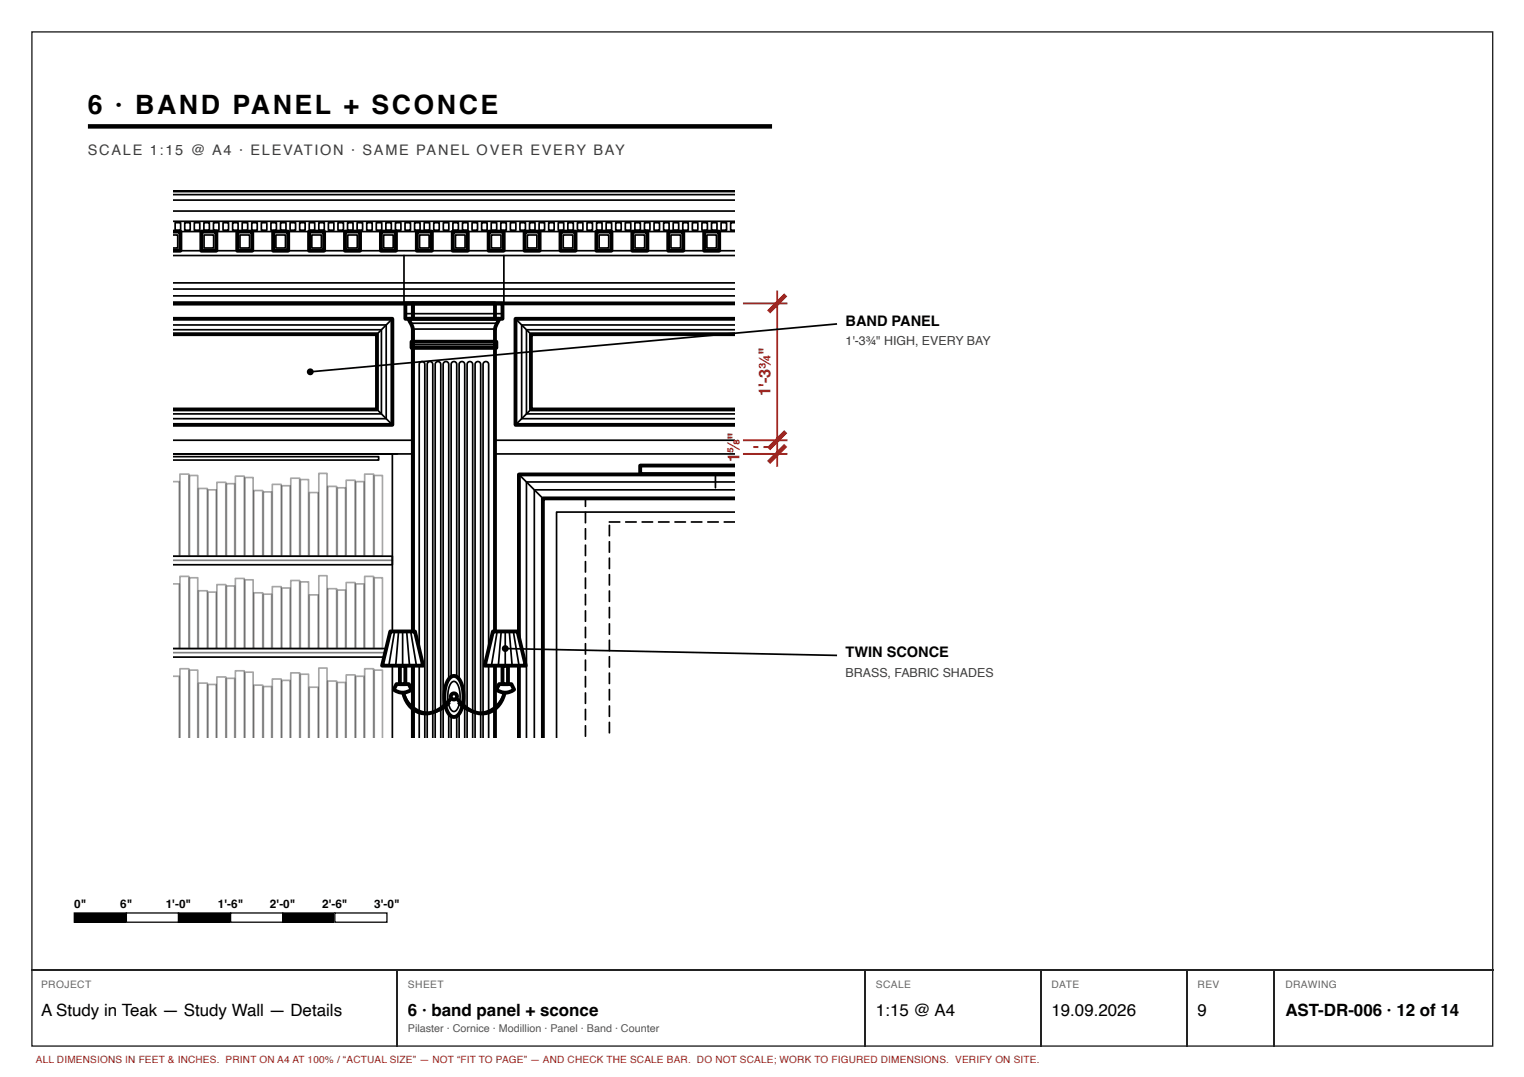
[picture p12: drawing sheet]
<svg xmlns="http://www.w3.org/2000/svg" width="297mm" height="210mm" viewBox="0 0 297 210" stroke-linecap="round" stroke-linejoin="round" font-family="sans-serif">
<path d="M6.2 6.2h284.7v197.7h-284.7z" fill="none" stroke="#222" stroke-width=".26"/>
<path d="M17.1 24.6h133.4" fill="none" stroke="#000" stroke-width=".87" stroke-linecap="butt"/>
<path d="M80.5 59.1v84.7v-84.7h-46.7M80.5 59.1h16v84.7M80.5 59.1h.1M33.8 62.1h42.7v20.7h-42.7M33.8 65.1h39.7v14.7h-39.7M80.2 66.6h16.5v1.2h-16.5zM143.2 62.1h-42.7v20.7h42.7M143.2 65.1h-39.7v14.7h39.7M143.2 92.5h-42.1v51.3M143.2 97.1h-37.4v46.7M143.2 90.7h-18.4v1.7h18.4" fill="none" stroke="#000" stroke-width=".75"/>
<g fill="none" stroke="#000" stroke-width=".33">
<path d="M96.5 59.1h.1M96.5 59.1h46.7M96.5 59.1v84.7M33.8 63.3h41.5v18.3h-41.5M33.8 64.3h40.5v16.4h-40.5M73.5 79.8l3 3M76.5 62.1l-3 3M80.2 67.2h16.5M100.5 62.1l3 3M103.5 79.8l-3 3M143.2 63.3h-41.5v18.3h41.5M143.2 64.3h-40.6v16.4h40.6"/>
<path d="M33.8 88.5h42.7v55.3M33.8 93.9h1.1v14.5h-1.1h42.7v1.7h-42.7M33.8 89h40v.7h-40M33.8 85.8h46.7v2.7h-46.7M33.8 88.5h43.7M35.1 92.4h1.7v16h-1.7zM36.9 92.7h1.6v15.7h-1.6zM38.7 95.2h1.7v13.2h-1.7zM40.5 95.5h1.6v12.9h-1.6zM42.3 94h1.7v14.4h-1.7zM44.1 94.3h1.6v14.1h-1.6zM45.9 92.8h1.7v15.6h-1.7z"/>
<path d="M47.7 93.1h1.6v15.3h-1.6zM49.5 95.6h1.7v12.8h-1.7zM51.3 95.9h1.6v12.5h-1.6zM53.1 94.4h1.7v14h-1.7zM54.9 94.7h1.6v13.7h-1.6zM56.7 93.2h1.7v15.2h-1.7zM58.5 93.5h1.6v14.9h-1.6zM60.3 96h1.7v12.4h-1.7zM62.1 92.3h1.6v16.1h-1.6zM63.9 94.8h1.7v13.6h-1.7zM65.7 95.1h1.6v13.3h-1.6zM67.5 93.6h1.7v14.8h-1.7z"/>
<path d="M69.3 93.9h1.6v14.5h-1.6zM71.1 92.4h1.7v16h-1.7zM72.9 92.7h1.6v15.7h-1.6zM101.1 92.5l4.7 4.6M139.4 92.4v2.7M143.2 85.8h-46.7v2.7h46.7M143.2 93.9h-40.6v49.9M143.2 95.5h-39.1v48.3M143.2 99.8h-34.7v44M33.8 113.8h1.1v12.6h-1.1h42.7v1.7h-42.7M33.8 109.2h42.7M35.1 112.3h1.7v14.1h-1.7z"/>
<path d="M36.9 112.6h1.6v13.8h-1.6zM38.7 115.1h1.7v11.3h-1.7zM40.5 115.4h1.6v11h-1.6zM42.3 113.9h1.7v12.5h-1.7zM44.1 114.2h1.6v12.2h-1.6zM45.9 112.7h1.7v13.7h-1.7zM47.7 113h1.6v13.4h-1.6zM49.5 115.5h1.7v10.9h-1.7zM51.3 115.8h1.6v10.6h-1.6zM53.1 114.3h1.7v12.1h-1.7zM54.9 114.6h1.6v11.8h-1.6zM56.7 113.1h1.7v13.3h-1.7z"/>
<path d="M58.5 113.4h1.6v13h-1.6zM60.3 115.9h1.7v10.5h-1.7zM62.1 112.2h1.6v14.2h-1.6zM63.9 114.7h1.7v11.7h-1.7zM65.7 115h1.6v11.4h-1.6zM67.5 113.5h1.7v12.9h-1.7zM69.3 113.8h1.6v12.6h-1.6zM71.1 112.3h1.7v14.1h-1.7zM72.9 112.6h1.6v13.8h-1.6zM33.8 131.8h1.1v12M33.8 127.2h42.7M35.1 143.8v-13.5h1.7v13.5"/>
<path d="M36.9 143.8v-13.2h1.6v13.2M38.7 143.8v-10.7h1.7v10.7M40.5 143.8v-10.4h1.6v10.4M42.3 143.8v-11.9h1.7v11.9M44.1 143.8v-11.6h1.6v11.6M45.9 143.8v-13.1h1.7v13.1M47.7 143.8v-12.8h1.6v12.8M49.5 143.8v-10.3h1.7v10.3M51.3 143.8v-10h1.6v10M53.1 143.8v-11.5h1.7v11.5M54.9 143.8v-11.2h1.6v11.2M56.7 143.8v-12.7h1.7v12.7"/>
<path d="M58.5 143.8v-12.4h1.6v12.4M60.3 143.8v-9.9h1.7v9.9M62.1 143.8v-13.6h1.6v13.6M63.9 143.8v-11.1h1.7v11.1M65.7 143.8v-10.8h1.6v10.8M67.5 143.8v-12.3h1.7v12.3M69.3 143.8v-12h1.6v12M71.1 143.8v-13.5h1.7v13.5M72.9 143.8v-13.2h1.6v13.2M81.7 143.8v-72.8a.54 .54 0 0 1 .5-.5 .54 .54 0 0 1 .6 .5v72.8M83.3 143.8v-72.8a.54 .54 0 0 1 .5-.5 .54 .54 0 0 1 .5 .5v72.8M84.8 143.8v-72.8a.54 .54 0 0 1 .6-.5 .54 .54 0 0 1 .5 .5v72.8"/>
<path d="M86.4 143.8v-72.8a.54 .54 0 0 1 .5-.5 .54 .54 0 0 1 .6 .5v72.8M87.9 143.8v-72.8a.54 .54 0 0 1 .6-.5 .54 .54 0 0 1 .5 .5v72.8M89.5 143.8v-72.8a.54 .54 0 0 1 .5-.5 .54 .54 0 0 1 .6 .5v72.8M91 143.8v-72.8a.54 .54 0 0 1 .6-.5 .54 .54 0 0 1 .5 .5v72.8M92.6 143.8v-72.8a.54 .54 0 0 1 .5-.5 .54 .54 0 0 1 .6 .5v72.8M94.1 143.8v-72.8a.54 .54 0 0 1 .6-.5 .54 .54 0 0 1 .5 .5v72.8"/>
</g>
<g fill="#000">
<path d="M117.2 96.9h2.1a.17 .17 0 0 1 .2 .2 .17 .17 0 0 1-.2 .1h-2l-.2-.1zM120.4 96.9h2.1a.17 .17 0 0 1 .2 .2 .17 .17 0 0 1-.2 .1h-2l-.2-.1zM123.6 96.9h2.1a.17 .17 0 0 1 .2 .2 .17 .17 0 0 1-.2 .1h-2l-.2-.1zM126.8 96.9h2.1a.17 .17 0 0 1 .2 .2 .17 .17 0 0 1-.2 .1h-2l-.2-.1zM130 96.9h2.1a.17 .17 0 0 1 .2 .2 .17 .17 0 0 1-.2 .1h-2l-.2-.1zM133.2 96.9h2.1a.17 .17 0 0 1 .2 .2 .17 .17 0 0 1-.2 .1h-2l-.2-.1zM136.4 96.9h2.1a.17 .17 0 0 1 .2 .2 .17 .17 0 0 1-.2 .1h-2l-.2-.1zM139.6 96.9h2.1a.17 .17 0 0 1 .2 .2 .17 .17 0 0 1-.2 .1h-2l-.2-.1zM142.8 96.9h.4v.3h-.4zM143.2 96.9v.3zM143.2 96.9v.3zM143.2 96.9v.3zM143.2 96.9v.3zM143.2 96.9v.3zM143.2 96.9v.3zM143.2 97.4v2.4zM143.2 100.6v2.4zM143.2 103.8v2.4zM143.2 107v2.4zM143.2 110.2v2.4zM143.2 113.4v2.4zM143.2 116.6v2.4zM143.2 119.8v2.4zM143.2 123v2.4zM143.2 126.2v2.4zM143.2 129.4v2.4zM143.2 132.6v2.4zM143.2 135.8v2.4zM143.2 139v2.4zM143.2 142.2v1.6zM142.6 143.8h.6zM139.4 143.8h2.3zM136.2 143.8h2.3zM133 143.8h2.3zM129.8 143.8h2.3zM126.6 143.8h2.3zM123.4 143.8h2.3zM120.2 143.8h2.3zM117 143.8h2.3zM113.9 143.8h2.2zM113.9 143.8h.4zM113.9 143.8h.4zM113.9 143.8h.4zM114 141.3h.2l.1 .2v2a.17 .17 0 0 1-.2 .1 .17 .17 0 0 1-.2-.1zM114 138.1h.2l.1 .2v2a.17 .17 0 0 1-.2 .1 .17 .17 0 0 1-.2-.1zM114 134.9h.2l.1 .2v2a.17 .17 0 0 1-.2 .1 .17 .17 0 0 1-.2-.1zM114 131.7h.2l.1 .2v2a.17 .17 0 0 1-.2 .1 .17 .17 0 0 1-.2-.1zM114 128.5h.2l.1 .2v2a.17 .17 0 0 1-.2 .1 .17 .17 0 0 1-.2-.1zM114 125.3h.2l.1 .2v2a.17 .17 0 0 1-.2 .1 .17 .17 0 0 1-.2-.1zM114 122.1h.2l.1 .2v2a.17 .17 0 0 1-.2 .1 .17 .17 0 0 1-.2-.1zM114 118.9h.2l.1 .2v2a.17 .17 0 0 1-.2 .1 .17 .17 0 0 1-.2-.1zM114 115.7h.2l.1 .2v2a.17 .17 0 0 1-.2 .1 .17 .17 0 0 1-.2-.1zM114 112.5h.2l.1 .2v2a.17 .17 0 0 1-.2 .1 .17 .17 0 0 1-.2-.1zM114 109.3h.2l.1 .2v2a.17 .17 0 0 1-.2 .1 .17 .17 0 0 1-.2-.1zM114 106.1h.2l.1 .2v2a.17 .17 0 0 1-.2 .1 .17 .17 0 0 1-.2-.1zM114 102.9h.2l.1 .2v2a.17 .17 0 0 1-.2 .1 .17 .17 0 0 1-.2-.1zM114 99.7h.2l.1 .2v2a.17 .17 0 0 1-.2 .1 .17 .17 0 0 1-.2-.1zM114 96.9h2.1a.17 .17 0 0 1 .2 .2 .17 .17 0 0 1-.2 .1h-2v-.1h.2v1.6a.17 .17 0 0 1-.2 .1 .17 .17 0 0 1-.2-.1z"/>
<path d="M121.8 101.6h2.2a.17 .17 0 0 1 .1 .1 .17 .17 0 0 1-.1 .2h-2l-.2-.1zM125 101.6h2.2a.17 .17 0 0 1 .1 .1 .17 .17 0 0 1-.1 .2h-2l-.2-.1zM128.2 101.6h2.2a.17 .17 0 0 1 .1 .1 .17 .17 0 0 1-.1 .2h-2l-.2-.1zM131.4 101.6h2.2a.17 .17 0 0 1 .1 .1 .17 .17 0 0 1-.1 .2h-2l-.2-.1zM134.6 101.6h2.2a.17 .17 0 0 1 .1 .1 .17 .17 0 0 1-.1 .2h-2l-.2-.1zM137.8 101.6h2.2a.17 .17 0 0 1 .1 .1 .17 .17 0 0 1-.1 .2h-2l-.2-.1zM141 101.6h2.2v.3h-2l-.2-.1zM143.2 101.6v.3zM143.2 101.6v.3zM143.2 101.6v.3zM143.2 101.6v.3zM143.2 101.6v.3zM143.2 101.8v2.4zM143.2 105v2.4zM143.2 108.2v2.4zM143.2 111.4v2.4zM143.2 114.6v2.4zM143.2 117.8v2.4zM143.2 121v2.4zM143.2 124.2v2.4zM143.2 127.4v2.4zM143.2 130.6v2.4zM143.2 133.8v2.4zM143.2 137v2.4zM143.2 140.2v2.4zM143.2 143.4v.4zM141.7 143.8h1.5zM138.5 143.8h2.3zM135.3 143.8h2.3zM132.1 143.8h2.3zM128.9 143.8h2.3zM125.7 143.8h2.3zM122.5 143.8h2.3zM119.3 143.8h2.3zM118.6 143.8h.3zM118.6 143.8h.3zM118.6 140.7l.2-.1 .1 .2v2a.17 .17 0 0 1-.1 .2 .17 .17 0 0 1-.2-.2zM118.6 137.5l.2-.1 .1 .2v2a.17 .17 0 0 1-.1 .2 .17 .17 0 0 1-.2-.2zM118.6 134.3l.2-.1 .1 .2v2a.17 .17 0 0 1-.1 .2 .17 .17 0 0 1-.2-.2zM118.6 131.1l.2-.1 .1 .2v2a.17 .17 0 0 1-.1 .2 .17 .17 0 0 1-.2-.2zM118.6 127.9l.2-.1 .1 .2v2a.17 .17 0 0 1-.1 .2 .17 .17 0 0 1-.2-.2zM118.6 124.7l.2-.1 .1 .2v2a.17 .17 0 0 1-.1 .2 .17 .17 0 0 1-.2-.2zM118.6 121.5l.2-.1 .1 .2v2a.17 .17 0 0 1-.1 .2 .17 .17 0 0 1-.2-.2zM118.6 118.3l.2-.1 .1 .2v2a.17 .17 0 0 1-.1 .2 .17 .17 0 0 1-.2-.2zM118.6 115.1l.2-.1 .1 .2v2a.17 .17 0 0 1-.1 .2 .17 .17 0 0 1-.2-.2zM118.6 111.9l.2-.1 .1 .2v2a.17 .17 0 0 1-.1 .2 .17 .17 0 0 1-.2-.2zM118.6 108.7l.2-.1 .1 .2v2a.17 .17 0 0 1-.1 .2 .17 .17 0 0 1-.2-.2zM118.6 105.5l.2-.1 .1 .2v2a.17 .17 0 0 1-.1 .2 .17 .17 0 0 1-.2-.2zM118.6 102.3l.2-.1 .1 .2v2a.17 .17 0 0 1-.1 .2 .17 .17 0 0 1-.2-.2zM118.6 101.6h2.2a.17 .17 0 0 1 .1 .1 .17 .17 0 0 1-.1 .2h-2l-.2-.1z"/>
</g>
<path d="M79.7 62.1h17.6l-.8 2h-16z" fill="#fff"/>
<g fill="none" stroke="#000" stroke-width=".75">
<path d="M33.8 37.1h109.4M33.8 59.1h109.4M33.8 45.1h1.4v3.8h-1.4M39.2 45.1h3v3.8h-3zM46.2 45.1h3v3.8h-3zM53.2 45.1h3v3.8h-3zM60.2 45.1h3v3.8h-3zM67.2 45.1h3v3.8h-3zM74.2 45.1h3v3.8h-3zM79 59.1h18.9v3h-18.9zM81.2 45.1h3v3.8h-3zM88.2 45.1h3v3.8h-3z"/>
<path d="M95.2 45.1h3v3.8h-3zM102.2 45.1h3v3.8h-3zM109.2 45.1h3v3.8h-3zM116.2 45.1h3v3.8h-3zM123.2 45.1h3v3.8h-3zM130.2 45.1h3v3.8h-3zM137.2 45.1h3v3.8h-3zM80.5 64.1l-.8-2h17.6l-.8 2"/>
</g>
<g fill="none" stroke="#000" stroke-width=".33">
<path d="M33.8 39h109.4M33.8 37.9h109.4M33.8 45.8h.8v2.5h-.8M33.8 57.7h109.4M33.8 56.3h109.4M33.8 55.1h109.4M33.8 49.8h109.4M33.8 48.9h109.4M33.8 45.1h109.4M33.8 43.1h109.4M33.8 41.1h109.4M34.1 43.4h1.1v1.5h-1.1z"/>
<path d="M36 43.4h1.1v1.5h-1.1zM37.9 43.4h1v1.5h-1zM39.7 43.4h1.1v1.5h-1.1zM39.8 45.8h1.8v2.5h-1.8zM41.6 43.4h1.1v1.5h-1.1zM43.5 43.4h1v1.5h-1zM45.3 43.4h1.1v1.5h-1.1zM46.8 45.8h1.8v2.5h-1.8zM47.2 43.4h1.1v1.5h-1.1zM49.1 43.4h1v1.5h-1zM50.9 43.4h1.1v1.5h-1.1zM52.8 43.4h1.1v1.5h-1.1z"/>
<path d="M53.8 45.8h1.8v2.5h-1.8zM54.7 43.4h1v1.5h-1zM56.5 43.4h1.1v1.5h-1.1zM58.4 43.4h1.1v1.5h-1.1zM60.3 43.4h1v1.5h-1zM60.8 45.8h1.8v2.5h-1.8zM62.1 43.4h1.1v1.5h-1.1zM64 43.4h1.1v1.5h-1.1zM65.9 43.4h1v1.5h-1zM67.7 43.4h1.1v1.5h-1.1zM67.8 45.8h1.8v2.5h-1.8zM69.6 43.4h1.1v1.5h-1.1z"/>
<path d="M71.5 43.4h1v1.5h-1zM73.3 43.4h1.1v1.5h-1.1zM74.8 45.8h1.8v2.5h-1.8zM75.2 43.4h1.1v1.5h-1.1zM77.1 43.4h1v1.5h-1zM78.7 49.8v9.3M78.9 43.4h1.1v1.5h-1.1zM80.8 43.4h1.1v1.5h-1.1zM81.8 45.8h1.8v2.5h-1.8zM82.7 43.4h1v1.5h-1zM84.5 43.4h1.1v1.5h-1.1zM86.4 43.4h1.1v1.5h-1.1z"/>
<path d="M88.3 43.4h1v1.5h-1zM88.8 45.8h1.8v2.5h-1.8zM90.1 43.4h1.1v1.5h-1.1zM92 43.4h1.1v1.5h-1.1zM93.9 43.4h1v1.5h-1zM95.7 43.4h1.1v1.5h-1.1zM95.8 45.8h1.8v2.5h-1.8zM97.6 43.4h1.1v1.5h-1.1zM98.2 49.8v9.3M99.5 43.4h1v1.5h-1zM101.3 43.4h1.1v1.5h-1.1zM102.8 45.8h1.8v2.5h-1.8z"/>
<path d="M103.2 43.4h1.1v1.5h-1.1zM105.1 43.4h1v1.5h-1zM106.9 43.4h1.1v1.5h-1.1zM108.8 43.4h1.1v1.5h-1.1zM109.8 45.8h1.8v2.5h-1.8zM110.7 43.4h1v1.5h-1zM112.5 43.4h1.1v1.5h-1.1zM114.4 43.4h1.1v1.5h-1.1zM116.3 43.4h1v1.5h-1zM116.8 45.8h1.8v2.5h-1.8zM118.1 43.4h1.1v1.5h-1.1zM120 43.4h1.1v1.5h-1.1z"/>
<path d="M121.9 43.4h1v1.5h-1zM123.7 43.4h1.1v1.5h-1.1zM123.8 45.8h1.8v2.5h-1.8zM125.6 43.4h1.1v1.5h-1.1zM127.5 43.4h1v1.5h-1zM129.3 43.4h1.1v1.5h-1.1zM130.8 45.8h1.8v2.5h-1.8zM131.2 43.4h1.1v1.5h-1.1zM133.1 43.4h1v1.5h-1zM134.9 43.4h1.1v1.5h-1.1zM136.8 43.4h1.1v1.5h-1.1zM137.8 45.8h1.8v2.5h-1.8z"/>
<path d="M138.7 43.4h1v1.5h-1zM140.5 43.4h1.1v1.5h-1.1zM143.2 43.4h-.8v1.5h.8M79 61.1h18.9M80.1 63h16.8M80.5 64.1h16"/>
</g>
<path d="M87.6 132.1a1.21 1.21 0 0 1 2.1 .6 6.9 6.9 0 0 1-.4 6.6 1.21 1.21 0 0 1-2.1-.6 6.9 6.9 0 0 1 .4-6.6z" fill="#fff"/>
<path d="M87.6 132.1a1.21 1.21 0 0 1 2.1 .6 6.9 6.9 0 0 1-.4 6.6 1.21 1.21 0 0 1-2.1-.6 6.9 6.9 0 0 1 .4-6.6z" fill="none" stroke="#000" stroke-width=".75"/>
<path d="M88 133a.8 .8 0 0 1 .9-.1 .8 .8 0 0 1 .4 .8 5.4 5.4 0 0 1-.5 4.8 .9 .9 0 0 1-1.2-.8 5.6 5.6 0 0 1 .4-4.7z" fill="none" stroke="#000" stroke-width=".33"/>
<circle cx="88.5" cy="135.7" r=".6" fill="#fff"/>
<g fill="none" stroke="#000" stroke-width=".75">
<path d="M78.5 134.4a4.7 4.7 0 0 0 5.2 4.6 6.8 6.8 0 0 0 4-2.6"/>
<circle cx="88.5" cy="135.7" r=".6"/>
</g>
<path d="M78.7 134.8a5.1 5.1 0 0 0 3.8 3.9 5.1 5.1 0 0 0 5.2-1.6" fill="none" stroke="#000" stroke-width=".33"/>
<path d="M77.3 133.3h2.4l.5 1.1a2.8 2.8 0 0 1-3.5 0z" fill="#fff"/>
<path d="M77.3 133.3h2.4l.5 1.1a2.8 2.8 0 0 1-3.5 0z" fill="none" stroke="#000" stroke-width=".75"/>
<path d="M77.9 129.7h1.1v3.6h-1.1z" fill="#fff"/>
<path d="M77.9 129.7h1.1v3.6h-1.1z" fill="none" stroke="#000" stroke-width=".75"/>
<path d="M76.1 123.1h4.8l1.6 6.6h-8z" fill="#fff"/>
<path d="M76.1 123.1h4.8l1.6 6.6h-8zM98.5 134.4a4.7 4.7 0 0 1-5.3 4.6 6.8 6.8 0 0 1-3.9-2.6" fill="none" stroke="#000" stroke-width=".75"/>
<path d="M76.9 123.2l-1.1 6.4M77.7 123.2l-.6 6.4M78.5 123.2v6.4M79.3 123.2l.5 6.4M80.1 123.2l1 6.4M98.2 134.8a5.1 5.1 0 0 1-3.8 3.9 5.1 5.1 0 0 1-5.1-1.6" fill="none" stroke="#000" stroke-width=".33"/>
<path d="M97.3 133.3h2.4l.5 1.1a2.8 2.8 0 0 1-3.5 0z" fill="#fff"/>
<path d="M97.3 133.3h2.4l.5 1.1a2.8 2.8 0 0 1-3.5 0z" fill="none" stroke="#000" stroke-width=".75"/>
<path d="M97.9 129.7h1.1v3.6h-1.1z" fill="#fff"/>
<path d="M97.9 129.7h1.1v3.6h-1.1z" fill="none" stroke="#000" stroke-width=".75"/>
<path d="M96.1 123.1h4.8l1.6 6.6h-8z" fill="#fff"/>
<path d="M96.1 123.1h4.8l1.6 6.6h-8z" fill="none" stroke="#000" stroke-width=".75"/>
<path d="M96.9 123.2l-1.1 6.4M97.7 123.2l-.6 6.4M98.5 123.2v6.4M99.3 123.2l.5 6.4M100.1 123.2l1 6.4" fill="none" stroke="#000" stroke-width=".33"/>
<path d="M144.8 59.1h8.7M151.5 56.6v34.4M144.8 85.8h8.7M144.8 88.5h8.7" fill="none" stroke="#a51d17" stroke-width=".37"/>
<path d="M153.1 57.5l-3.3 3.3M153.1 84.1l-3.3 3.4M153.1 86.8l-3.3 3.3" fill="none" stroke="#a51d17" stroke-width=".85" stroke-linecap="butt"/>
<path d="M148.8 86.9h1v.4h-1zM146.8 86.9h1v.4h-1z" fill="#a51d17"/>
<path d="M163.1 63.1l-102.6 9.4M98.5 126.4l64.6 1.3" fill="none" stroke="#000" stroke-width=".33"/>
<g fill="#000">
<path d="M14.5 177.9h10.1v1.8h-10.1z"/>
<circle cx="60.5" cy="72.5" r=".67"/>
<circle cx="98.5" cy="126.4" r=".67"/>
</g>
<path d="M14.5 177.9h10.1v1.8h-10.1z" fill="none" stroke="#000" stroke-width=".25"/>
<path d="M24.6 177.9h10.2v1.8h-10.2z" fill="#fff"/>
<path d="M24.6 177.9h10.2v1.8h-10.2zM34.8 177.9h10.1v1.8h-10.1z" fill="none" stroke="#000" stroke-width=".25"/>
<path d="M34.8 177.9h10.1v1.8h-10.1z" fill="#000"/>
<path d="M44.9 177.9h10.2v1.8h-10.2z" fill="#fff"/>
<path d="M44.9 177.9h10.2v1.8h-10.2zM55.1 177.9h10.2v1.8h-10.2z" fill="none" stroke="#000" stroke-width=".25"/>
<path d="M55.1 177.9h10.2v1.8h-10.2z" fill="#000"/>
<path d="M65.3 177.9h10.1v1.8h-10.1z" fill="#fff"/>
<path d="M65.3 177.9h10.1v1.8h-10.1z" fill="none" stroke="#000" stroke-width=".25"/>
<path d="M6.1 189h284.9M77.4 189.2v14.8M168.7 189.2v14.8M202.8 189.2v14.8M231.4 189.2v14.8M248.3 189.2v14.8" fill="none" stroke="#222" stroke-width=".26"/>
<text font-size="5.2" x="17.1" y="22.1">6 · BAND PANEL + SCONCE</text>
<g font-size="3.3">
<text x="8" y="197.9">A Study in Teak — Study Wall — Details</text>
<text x="79.5" y="197.9">6 · band panel + sconce</text>
<text x="170.7" y="197.9">1:15 @ A4</text>
<text x="204.9" y="197.9">19.09.2026</text>
<text x="233.4" y="197.9">9</text>
<text x="250.5" y="197.9">AST-DR-006 · 12 of 14</text>
</g>
<g font-size="3.2" fill="#a51d17">
<text x="150.1" y="77.3" transform="rotate(-90 150.1 77.3)">1'-3¾&quot;</text>
<text x="144.1" y="90.1" transform="rotate(-90 144.1 90.1)">1⅝&quot;</text>
</g>
<text font-size="2.8" fill="#3d3d3d" x="17.1" y="30.1">SCALE 1:15 @ A4 · ELEVATION · SAME PANEL OVER EVERY BAY</text>
<g font-size="2.8">
<text x="164.8" y="63.5">BAND PANEL</text>
<text x="164.8" y="128.1">TWIN SCONCE</text>
</g>
<g font-size="2.4" fill="#3d3d3d">
<text x="164.8" y="67.3">1'-3¾&quot; HIGH, EVERY BAY</text>
<text x="164.8" y="131.9">BRASS, FABRIC SHADES</text>
</g>
<g font-size="2.3">
<text x="14.5" y="176.9">0&quot;</text>
<text x="23.4" y="176.9">6&quot;</text>
<text x="32.3" y="176.9">1'-0&quot;</text>
<text x="42.5" y="176.9">1'-6&quot;</text>
<text x="52.6" y="176.9">2'-0&quot;</text>
<text x="62.8" y="176.9">2'-6&quot;</text>
<text x="72.9" y="176.9">3'-0&quot;</text>
</g>
<text font-size="2.1" fill="#555" x="79.5" y="201.1">Pilaster · Cornice · Modillion · Panel · Band · Counter</text>
<g font-size="2" fill="#666">
<text x="8" y="192.6">PROJECT</text>
<text x="79.5" y="192.6">SHEET</text>
<text x="170.7" y="192.6">SCALE</text>
<text x="204.9" y="192.6">DATE</text>
<text x="233.4" y="192.6">REV</text>
<text x="250.5" y="192.6">DRAWING</text>
</g>
<text font-size="1.9" fill="#a51d17" x="7" y="207.2">ALL DIMENSIONS IN FEET &amp; INCHES. PRINT ON A4 AT 100% / “ACTUAL SIZE” — NOT “FIT TO PAGE” — AND CHECK THE SCALE BAR. DO NOT SCALE; WORK TO FIGURED DIMENSIONS. VERIFY ON SITE.</text>
</svg>
